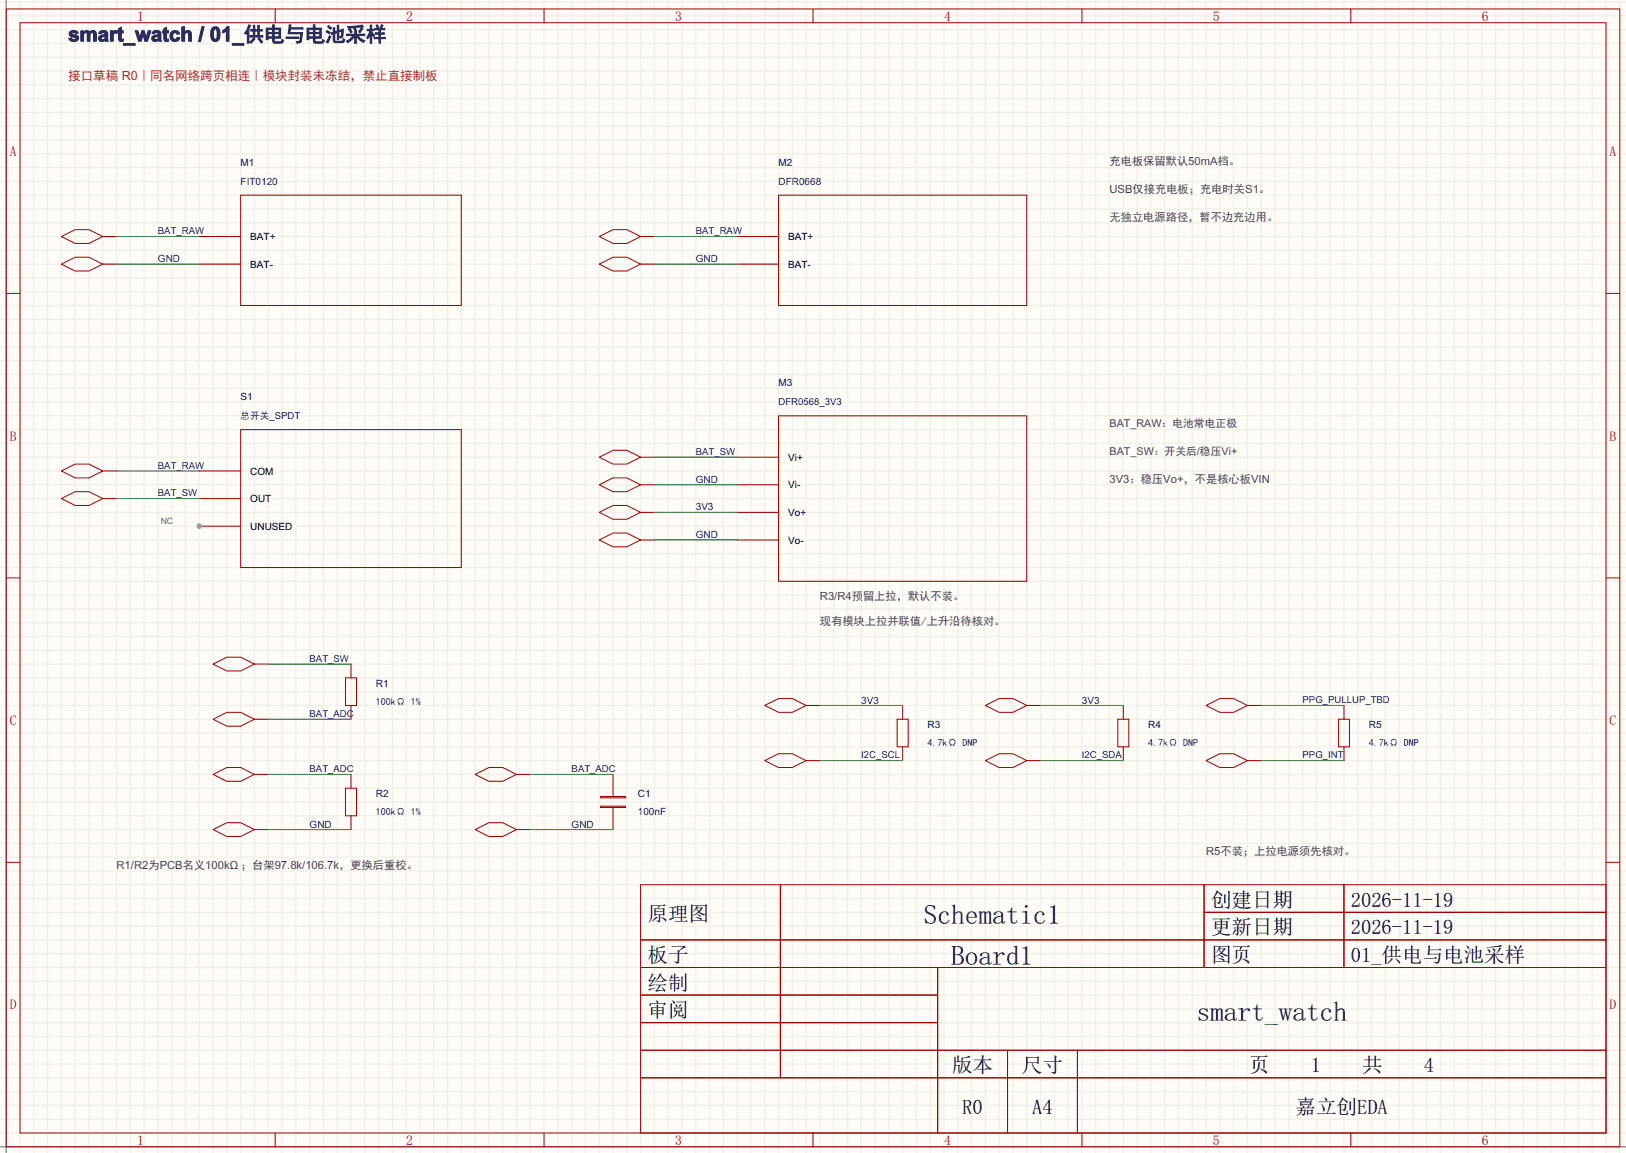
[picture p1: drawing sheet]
<svg xmlns="http://www.w3.org/2000/svg" width="299mm" height="212mm" viewBox="0 0 299 212" stroke-linecap="round" stroke-linejoin="round" font-family="sans-serif">
<path d="M0 0h299.5v212.3h-299.5z" fill="#fffcf7"/>
<g fill="none" stroke="#f0f0eb" stroke-width=".25">
<path d="M1.1 0v212.3M3.7 0v212.3M6.2 0v212.3M8.8 0v212.3M11.3 0v212.3M13.8 0v212.3M16.4 0v212.3M18.9 0v212.3M21.5 0v212.3M24 0v212.3M26.5 0v212.3M29.1 0v212.3"/>
<path d="M31.6 0v212.3M34.2 0v212.3M36.7 0v212.3M39.2 0v212.3M41.8 0v212.3M44.3 0v212.3M46.9 0v212.3M49.4 0v212.3M51.9 0v212.3M54.5 0v212.3M57 0v212.3M59.6 0v212.3"/>
<path d="M62.1 0v212.3M64.6 0v212.3M67.2 0v212.3M69.7 0v212.3M72.3 0v212.3M74.8 0v212.3M77.3 0v212.3M79.9 0v212.3M82.4 0v212.3M85 0v212.3M87.5 0v212.3M90 0v212.3"/>
<path d="M92.6 0v212.3M95.1 0v212.3M97.7 0v212.3M100.2 0v212.3M102.7 0v212.3M105.3 0v212.3M107.8 0v212.3M110.4 0v212.3M112.9 0v212.3M115.4 0v212.3M118 0v212.3M120.5 0v212.3"/>
<path d="M123.1 0v212.3M125.6 0v212.3M128.1 0v212.3M130.7 0v212.3M133.2 0v212.3M135.8 0v212.3M138.3 0v212.3M140.8 0v212.3M143.4 0v212.3M145.9 0v212.3M148.5 0v212.3M151 0v212.3"/>
<path d="M153.5 0v212.3M156.1 0v212.3M158.6 0v212.3M161.2 0v212.3M163.7 0v212.3M166.2 0v212.3M168.8 0v212.3M171.3 0v212.3M173.9 0v212.3M176.4 0v212.3M178.9 0v212.3M181.5 0v212.3"/>
<path d="M184 0v212.3M186.6 0v212.3M189.1 0v212.3M191.6 0v212.3M194.2 0v212.3M196.7 0v212.3M199.3 0v212.3M201.8 0v212.3M204.3 0v212.3M206.9 0v212.3M209.4 0v212.3M212 0v212.3"/>
<path d="M214.5 0v212.3M217 0v212.3M219.6 0v212.3M222.1 0v212.3M224.7 0v212.3M227.2 0v212.3M229.7 0v212.3M232.3 0v212.3M234.8 0v212.3M237.4 0v212.3M239.9 0v212.3M242.4 0v212.3"/>
<path d="M245 0v212.3M247.5 0v212.3M250.1 0v212.3M252.6 0v212.3M255.1 0v212.3M257.7 0v212.3M260.2 0v212.3M262.8 0v212.3M265.3 0v212.3M267.8 0v212.3M270.4 0v212.3M272.9 0v212.3"/>
<path d="M275.5 0v212.3M278 0v212.3M280.5 0v212.3M283.1 0v212.3M285.6 0v212.3M288.2 0v212.3M290.7 0v212.3M293.2 0v212.3M295.8 0v212.3M298.3 0v212.3M0 .4h299.5M0 2.9h299.5"/>
<path d="M0 5.5h299.5M0 8h299.5M0 10.5h299.5M0 13.1h299.5M0 15.6h299.5M0 18.2h299.5M0 20.7h299.5M0 23.2h299.5M0 25.8h299.5M0 28.3h299.5M0 30.9h299.5M0 33.4h299.5"/>
<path d="M0 35.9h299.5M0 38.5h299.5M0 41h299.5M0 43.6h299.5M0 46.1h299.5M0 48.6h299.5M0 51.2h299.5M0 53.7h299.5M0 56.3h299.5M0 58.8h299.5M0 61.3h299.5M0 63.9h299.5"/>
<path d="M0 66.4h299.5M0 69h299.5M0 71.5h299.5M0 74h299.5M0 76.6h299.5M0 79.1h299.5M0 81.7h299.5M0 84.2h299.5M0 86.7h299.5M0 89.3h299.5M0 91.8h299.5M0 94.4h299.5"/>
<path d="M0 96.9h299.5M0 99.4h299.5M0 102h299.5M0 104.5h299.5M0 107.1h299.5M0 109.6h299.5M0 112.1h299.5M0 114.7h299.5M0 117.2h299.5M0 119.8h299.5M0 122.3h299.5M0 124.8h299.5"/>
<path d="M0 127.4h299.5M0 129.9h299.5M0 132.5h299.5M0 135h299.5M0 137.5h299.5M0 140.1h299.5M0 142.6h299.5M0 145.2h299.5M0 147.7h299.5M0 150.2h299.5M0 152.8h299.5M0 155.3h299.5"/>
<path d="M0 157.9h299.5M0 160.4h299.5M0 162.9h299.5M0 165.5h299.5M0 168h299.5M0 170.6h299.5M0 173.1h299.5M0 175.6h299.5M0 178.2h299.5M0 180.7h299.5M0 183.3h299.5M0 185.8h299.5"/>
<path d="M0 188.3h299.5M0 190.9h299.5M0 193.4h299.5M0 196h299.5M0 198.5h299.5M0 201h299.5M0 203.6h299.5M0 206.1h299.5M0 208.7h299.5M0 211.2h299.5"/>
</g>
<path d="M1.1 0v212.3M0 211.2h299.5" fill="none" stroke="#999" stroke-width=".25"/>
<g fill="none" stroke="#a10000" stroke-width=".18">
<path d="M1.1 1.7h297.2v209.5h-297.2zM3.7 4.2h292.1v204.5h-292.1zM50.7 1.7v2.5M100.2 1.7v2.5M149.7 1.7v2.5M199.3 1.7v2.5M248.8 1.7v2.5M44.3 35.9h40.7v20.4h-40.7zM143.4 35.9h45.7v20.4h-45.7zM1.1 54h2.6M295.8 54h2.5M1.1 106.4h2.6"/>
<path d="M295.8 106.4h2.5M1.1 158.8h2.6M295.8 158.8h2.5M118 162.9h177.8v45.8h-177.8zM118 173.1h177.8M118 178.2h177.8M143.7 162.9v35.6M172.7 178.2v30.5M221.8 162.9v15.3M221.8 168h74M247.5 162.9v15.3M118 183.3h54.7"/>
<path d="M118 193.4h177.8M118 188.3h54.7M118 198.5h177.8M185.6 193.4v15.3M198.4 193.4v15.3M50.7 208.7v2.5M100.2 208.7v2.5M149.7 208.7v2.5M199.3 208.7v2.5M248.8 208.7v2.5"/>
</g>
<path d="M36.7 43.6h7.6M36.7 48.6h7.6M135.8 43.6h7.6M135.8 48.6h7.6M36.7 86.7h7.6M36.7 91.8h7.6M36.7 96.9h7.6" fill="none" stroke="#870000" stroke-width=".18"/>
<circle cx="36.7" cy="96.9" r=".51" fill="#999"/>
<g fill="none" stroke="#a10000" stroke-width=".18">
<path d="M11.3 43.6l2.5-1.3h2.6l2.5 1.3-2.5 1.2h-2.6zM11.3 48.6l2.5-1.2h2.6l2.5 1.2-2.5 1.3h-2.6zM110.4 43.6l2.5-1.3h2.5l2.6 1.3-2.6 1.2h-2.5zM110.4 48.6l2.5-1.2h2.5l2.6 1.2-2.6 1.3h-2.5zM44.3 79.1h40.7v25.4h-40.7zM143.4 76.6h45.7v30.5h-45.7zM11.3 86.7l2.5-1.2h2.6l2.5 1.2-2.5 1.3h-2.6zM11.3 91.8l2.5-1.2h2.6l2.5 1.2-2.5 1.3h-2.6zM110.4 84.2l2.5-1.3h2.5l2.6 1.3-2.6 1.3h-2.5zM110.4 89.3l2.5-1.3h2.5l2.6 1.3-2.6 1.3h-2.5zM110.4 94.4l2.5-1.3h2.5l2.6 1.3-2.6 1.2h-2.5zM110.4 99.4l2.5-1.2h2.5l2.6 1.2-2.6 1.3h-2.5z"/>
<path d="M39.2 122.3l2.6-1.3h2.5l2.6 1.3-2.6 1.3h-2.5zM39.2 132.5l2.6-1.3h2.5l2.6 1.3-2.6 1.2h-2.5zM63.6 124.8h2.1v5.1h-2.1zM140.8 129.9l2.6-1.2h2.5l2.6 1.2-2.6 1.3h-2.5zM165.2 132.5h2.1v5h-2.1zM181.5 129.9l2.5-1.2h2.6l2.5 1.2-2.5 1.3h-2.6zM205.9 132.5h2v5h-2zM222.1 129.9l2.6-1.2h2.5l2.5 1.2-2.5 1.3h-2.5zM246.5 132.5h2v5h-2zM39.2 142.6l2.6-1.2h2.5l2.6 1.2-2.6 1.3h-2.5zM39.2 152.8l2.6-1.3h2.5l2.6 1.3-2.6 1.3h-2.5zM63.6 145.2h2.1v5h-2.1z"/>
<path d="M87.5 142.6l2.5-1.2h2.6l2.5 1.2-2.5 1.3h-2.6zM87.5 152.8l2.5-1.3h2.6l2.5 1.3-2.5 1.3h-2.6zM110.6 146.7h4.6v.2h-4.6zM110.6 148.5h4.6v.2h-4.6zM140.8 140.1l2.6-1.3h2.5l2.6 1.3-2.6 1.3h-2.5zM181.5 140.1l2.5-1.3h2.6l2.5 1.3-2.5 1.3h-2.6zM222.1 140.1l2.6-1.3h2.5l2.5 1.3-2.5 1.3h-2.5z"/>
</g>
<g fill="none" stroke="#870000" stroke-width=".18">
<path d="M18.9 43.6h2.6M18.9 48.6h2.6M118 43.6h2.5M118 48.6h2.5M18.9 86.7h2.6M18.9 91.8h2.6M118 84.2h2.5M118 89.3h2.5M118 94.4h2.5M118 99.4h2.5M135.8 84.2h7.6M135.8 89.3h7.6"/>
<path d="M135.8 94.4h7.6M135.8 99.4h7.6M46.9 122.3h2.5M46.9 132.5h2.5M64.6 122.3v2.5M64.6 129.9v2.6M148.5 129.9h2.5M166.2 129.9v2.6M166.2 137.5v2.6M189.1 129.9h2.5M206.9 129.9v2.6M206.9 137.5v2.6"/>
<path d="M229.7 129.9h2.6M247.5 129.9v2.6M247.5 137.5v2.6M46.9 142.6h2.5M46.9 152.8h2.5M64.6 142.6v2.6M64.6 150.2v2.6M95.1 142.6h2.6M95.1 152.8h2.6M112.9 142.6v4.1M112.9 148.7v4.1M148.5 140.1h2.5"/>
<path d="M189.1 140.1h2.5M229.7 140.1h2.6"/>
</g>
<g fill="none" stroke="#008700" stroke-width=".18">
<path d="M21.5 43.6h15.2M21.5 48.6h15.2M120.5 43.6h15.3M120.5 48.6h15.3M21.5 86.7h15.2M21.5 91.8h15.2M120.5 84.2h15.3M120.5 89.3h15.3M120.5 94.4h15.3M120.5 99.4h15.3M49.4 122.3h15.2M49.4 132.5h15.2"/>
<path d="M151 129.9h15.2M191.6 129.9h15.3M232.3 129.9h15.2M49.4 142.6h15.2M49.4 152.8h15.2M97.7 142.6h15.2M97.7 152.8h15.2M151 140.1h15.2M191.6 140.1h15.3M232.3 140.1h15.2"/>
</g>
<g font-size="5">
<text x="170.1" y="170.2">Schematic1</text>
<text x="175.2" y="177.8">Board1</text>
<text x="220.4" y="188">smart_watch</text>
</g>
<g font-size="3.8" fill="#143d60">
<text x="12.6" y="7.6">s</text>
<text x="14.7" y="7.6">mar</text>
<text x="21.5" y="7.6">t_</text>
<text x="24.9" y="7.6">wa</text>
<text x="29.9" y="7.6">tch /</text>
<text x="38.6" y="7.6">01</text>
<text x="42.8" y="7.6">_</text>
<text x="44.9" y="7.6">供电</text>
<text x="52.4" y="7.6">与电</text>
<text x="59.9" y="7.6">池采</text>
<text x="67.4" y="7.6">样</text>
</g>
<g font-size="3.8">
<text x="223" y="167">创建日期</text>
<text x="248.8" y="167">2026-11-19</text>
<text x="119.3" y="169.5">原理图</text>
<text x="223" y="172.1">更新日期</text>
<text x="248.8" y="172.1">2026-11-19</text>
<text x="119.3" y="177.2">板子</text>
<text x="223" y="177.2">图页</text>
<text x="248.8" y="177.2">0</text>
<text x="250.7" y="177.2">1_供</text>
<text x="258.2" y="177.2">电与</text>
<text x="265.8" y="177.2">电池</text>
<text x="273.4" y="177.2">采样</text>
<text x="119.3" y="182.2">绘制</text>
<text x="119.3" y="187.3">审阅</text>
<text x="175.3" y="197.5">版本</text>
<text x="188.2" y="197.5">尺寸</text>
<text x="230.1" y="197.5">页</text>
<text x="241.4" y="197.5">1</text>
<text x="250.9" y="197.5">共</text>
<text x="262.2" y="197.5">4</text>
<text x="177.2" y="205.1">R0</text>
<text x="190.1" y="205.1">A4</text>
<text x="238.6" y="205.1">嘉立创ED</text>
<text x="253.7" y="205.1">A</text>
</g>
<g font-size="2.5" fill="#a00000">
<text x="25.3" y="3.8">1</text>
<text x="74.8" y="3.8">2</text>
<text x="124.3" y="3.8">3</text>
<text x="173.9" y="3.8">4</text>
<text x="223.4" y="3.8">5</text>
<text x="272.9" y="3.8">6</text>
<text x="1.8" y="28.8">A</text>
<text x="296.4" y="28.8">A</text>
<text x="1.8" y="81.1">B</text>
<text x="296.4" y="81.1">B</text>
<text x="1.8" y="133.5">C</text>
<text x="296.4" y="133.5">C</text>
<text x="1.8" y="185.9">D</text>
<text x="296.4" y="185.9">D</text>
<text x="25.3" y="210.8">1</text>
<text x="74.8" y="210.8">2</text>
<text x="124.3" y="210.8">3</text>
<text x="173.9" y="210.8">4</text>
<text x="223.4" y="210.8">5</text>
<text x="272.9" y="210.8">6</text>
</g>
<g font-size="2.3" fill="#9a3c20">
<text x="12.6" y="14.7">接口草</text>
<text x="19.5" y="14.7">稿</text>
<text x="22.4" y="14.7">R</text>
<text x="24.1" y="14.7">0｜同名</text>
<text x="32.3" y="14.7">网</text>
<text x="34.6" y="14.7">络</text>
<text x="36.9" y="14.7">跨页相连｜模块封装</text>
<text x="57.6" y="14.7">未</text>
<text x="59.9" y="14.7">冻</text>
<text x="62.2" y="14.7">结，禁止直接制板</text>
</g>
<g font-size="2.1" fill="#444">
<text x="204.3" y="30.5">充电板保留</text>
<text x="204.3" y="35.5">US</text>
<text x="207.2" y="35.5">B仅接充</text>
<text x="214.7" y="30.5">默认5</text>
<text x="214.8" y="35.5">电板；充电</text>
<text x="220" y="30.5">0mA档。</text>
<text x="225.2" y="35.5">时</text>
<text x="227.3" y="35.5">关S1。</text>
<text x="204.3" y="40.6">无独立电源路径，暂不边充边用。</text>
<text x="204.3" y="88.9">3V3：稳</text>
<text x="212.2" y="88.9">压Vo+，</text>
<text x="220.1" y="88.9">不</text>
<text x="222.1" y="88.9">是核心板VI</text>
<text x="232.4" y="88.9">N</text>
<text x="151" y="110.5">R3</text>
<text x="153.7" y="110.5">/R4预</text>
<text x="158.9" y="110.5">留上拉，默</text>
<text x="169.3" y="110.5">认</text>
<text x="171.4" y="110.5">不装。</text>
<text x="151" y="115">现有模块上拉并联值/上升沿待核对。</text>
<text x="21.5" y="160">R1</text>
<text x="24.1" y="160">/R2为</text>
<text x="29.4" y="160">PCB名义100k</text>
<text x="42.3" y="160">Ω</text>
<text x="44.4" y="160">；台架97.8</text>
<text x="54.6" y="160">k/1</text>
<text x="57.4" y="160">06</text>
<text x="59.7" y="160">.7k</text>
<text x="62.5" y="160">，更换后重</text>
<text x="72.8" y="160">校</text>
<text x="74.9" y="160">。</text>
<text x="222.1" y="157.5">R5</text>
<text x="224.8" y="157.5">不装；上拉</text>
<text x="235.1" y="157.5">电源须先核</text>
<text x="245.5" y="157.5">对</text>
<text x="247.6" y="157.5">。</text>
</g>
<g font-size="2" fill="#444">
<text x="204.3" y="78.6">BA</text>
<text x="204.3" y="83.7">BA</text>
<text x="207" y="78.6">T_RA</text>
<text x="207" y="83.7">T_SW</text>
<text x="212.1" y="78.6">W：电池</text>
<text x="212.5" y="83.7">：开关后/稳压</text>
<text x="219.9" y="78.6">常电正极</text>
<text x="225" y="83.7">Vi+</text>
</g>
<g font-size="1.8" fill="#000080">
<text x="44.3" y="30.5">M1</text>
<text x="143.4" y="30.5">M2</text>
<text x="143.4" y="71.1">M3</text>
<text x="44.3" y="73.7">S1</text>
<text x="69.2" y="126.5">R1</text>
<text x="170.8" y="134.1">R3</text>
<text x="211.5" y="134.1">R4</text>
<text x="252.1" y="134.1">R5</text>
<text x="69.2" y="146.8">R2</text>
<text x="117.5" y="146.8">C1</text>
</g>
<g font-size="1.8" fill="#00f">
<text x="44.3" y="34.1">FIT0120</text>
<text x="143.4" y="34.1">DFR0668</text>
<text x="29.1" y="43.1">BAT_RAW</text>
<text x="128.1" y="43.1">BAT_RAW</text>
<text x="29.1" y="48.3">GND</text>
<text x="128.1" y="48.3">GND</text>
<text x="44.3" y="77.2">总开关</text>
<text x="49.6" y="77.2">_SPDT</text>
<text x="143.4" y="74.6">DFR0568_3V3</text>
<text x="128.1" y="83.8">BAT_SW</text>
<text x="29.1" y="86.3">BAT_RAW</text>
<text x="128.1" y="88.9">GND</text>
<text x="29.1" y="91.4">BAT_SW</text>
<text x="128.1" y="94">3V3</text>
<text x="128.1" y="99.1">GND</text>
<text x="57" y="121.9">BAT_SW</text>
<text x="69.2" y="129.8">100kΩ 1%</text>
<text x="158.6" y="129.6">3V3</text>
<text x="199.3" y="129.6">3V3</text>
<text x="239.9" y="129.5">PPG_PULLUP_TBD</text>
<text x="57" y="132">BAT_ADC</text>
<text x="170.8" y="137.4">4.7kΩ DNP</text>
<text x="211.5" y="137.4">4.7kΩ DNP</text>
<text x="252.1" y="137.4">4.7kΩ DNP</text>
<text x="57" y="142.2">BAT_ADC</text>
<text x="105.3" y="142.2">BAT_ADC</text>
<text x="158.6" y="139.7">I2C_SCL</text>
<text x="199.3" y="139.7">I2C_SDA</text>
<text x="239.9" y="139.7">PPG_INT</text>
<text x="57" y="152.4">GND</text>
<text x="69.2" y="150.1">100kΩ 1%</text>
<text x="105.3" y="152.4">GND</text>
<text x="117.5" y="150.1">100nF</text>
</g>
<g font-size="1.8">
<text x="46.1" y="44.2">BAT+</text>
<text x="145.2" y="44.2">BAT+</text>
<text x="46.1" y="49.3">BAT-</text>
<text x="145.2" y="49.3">BAT-</text>
<text x="46.1" y="87.4">COM</text>
<text x="145.2" y="84.9">Vi+</text>
<text x="145.2" y="89.9">Vi-</text>
<text x="46.1" y="92.5">OUT</text>
<text x="145.2" y="95">Vo+</text>
<text x="46.1" y="97.6">UNUSED</text>
<text x="145.2" y="100.1">Vo-</text>
</g>
<text font-size="1.6" fill="#666" x="29.6" y="96.6">NC</text>
</svg>
